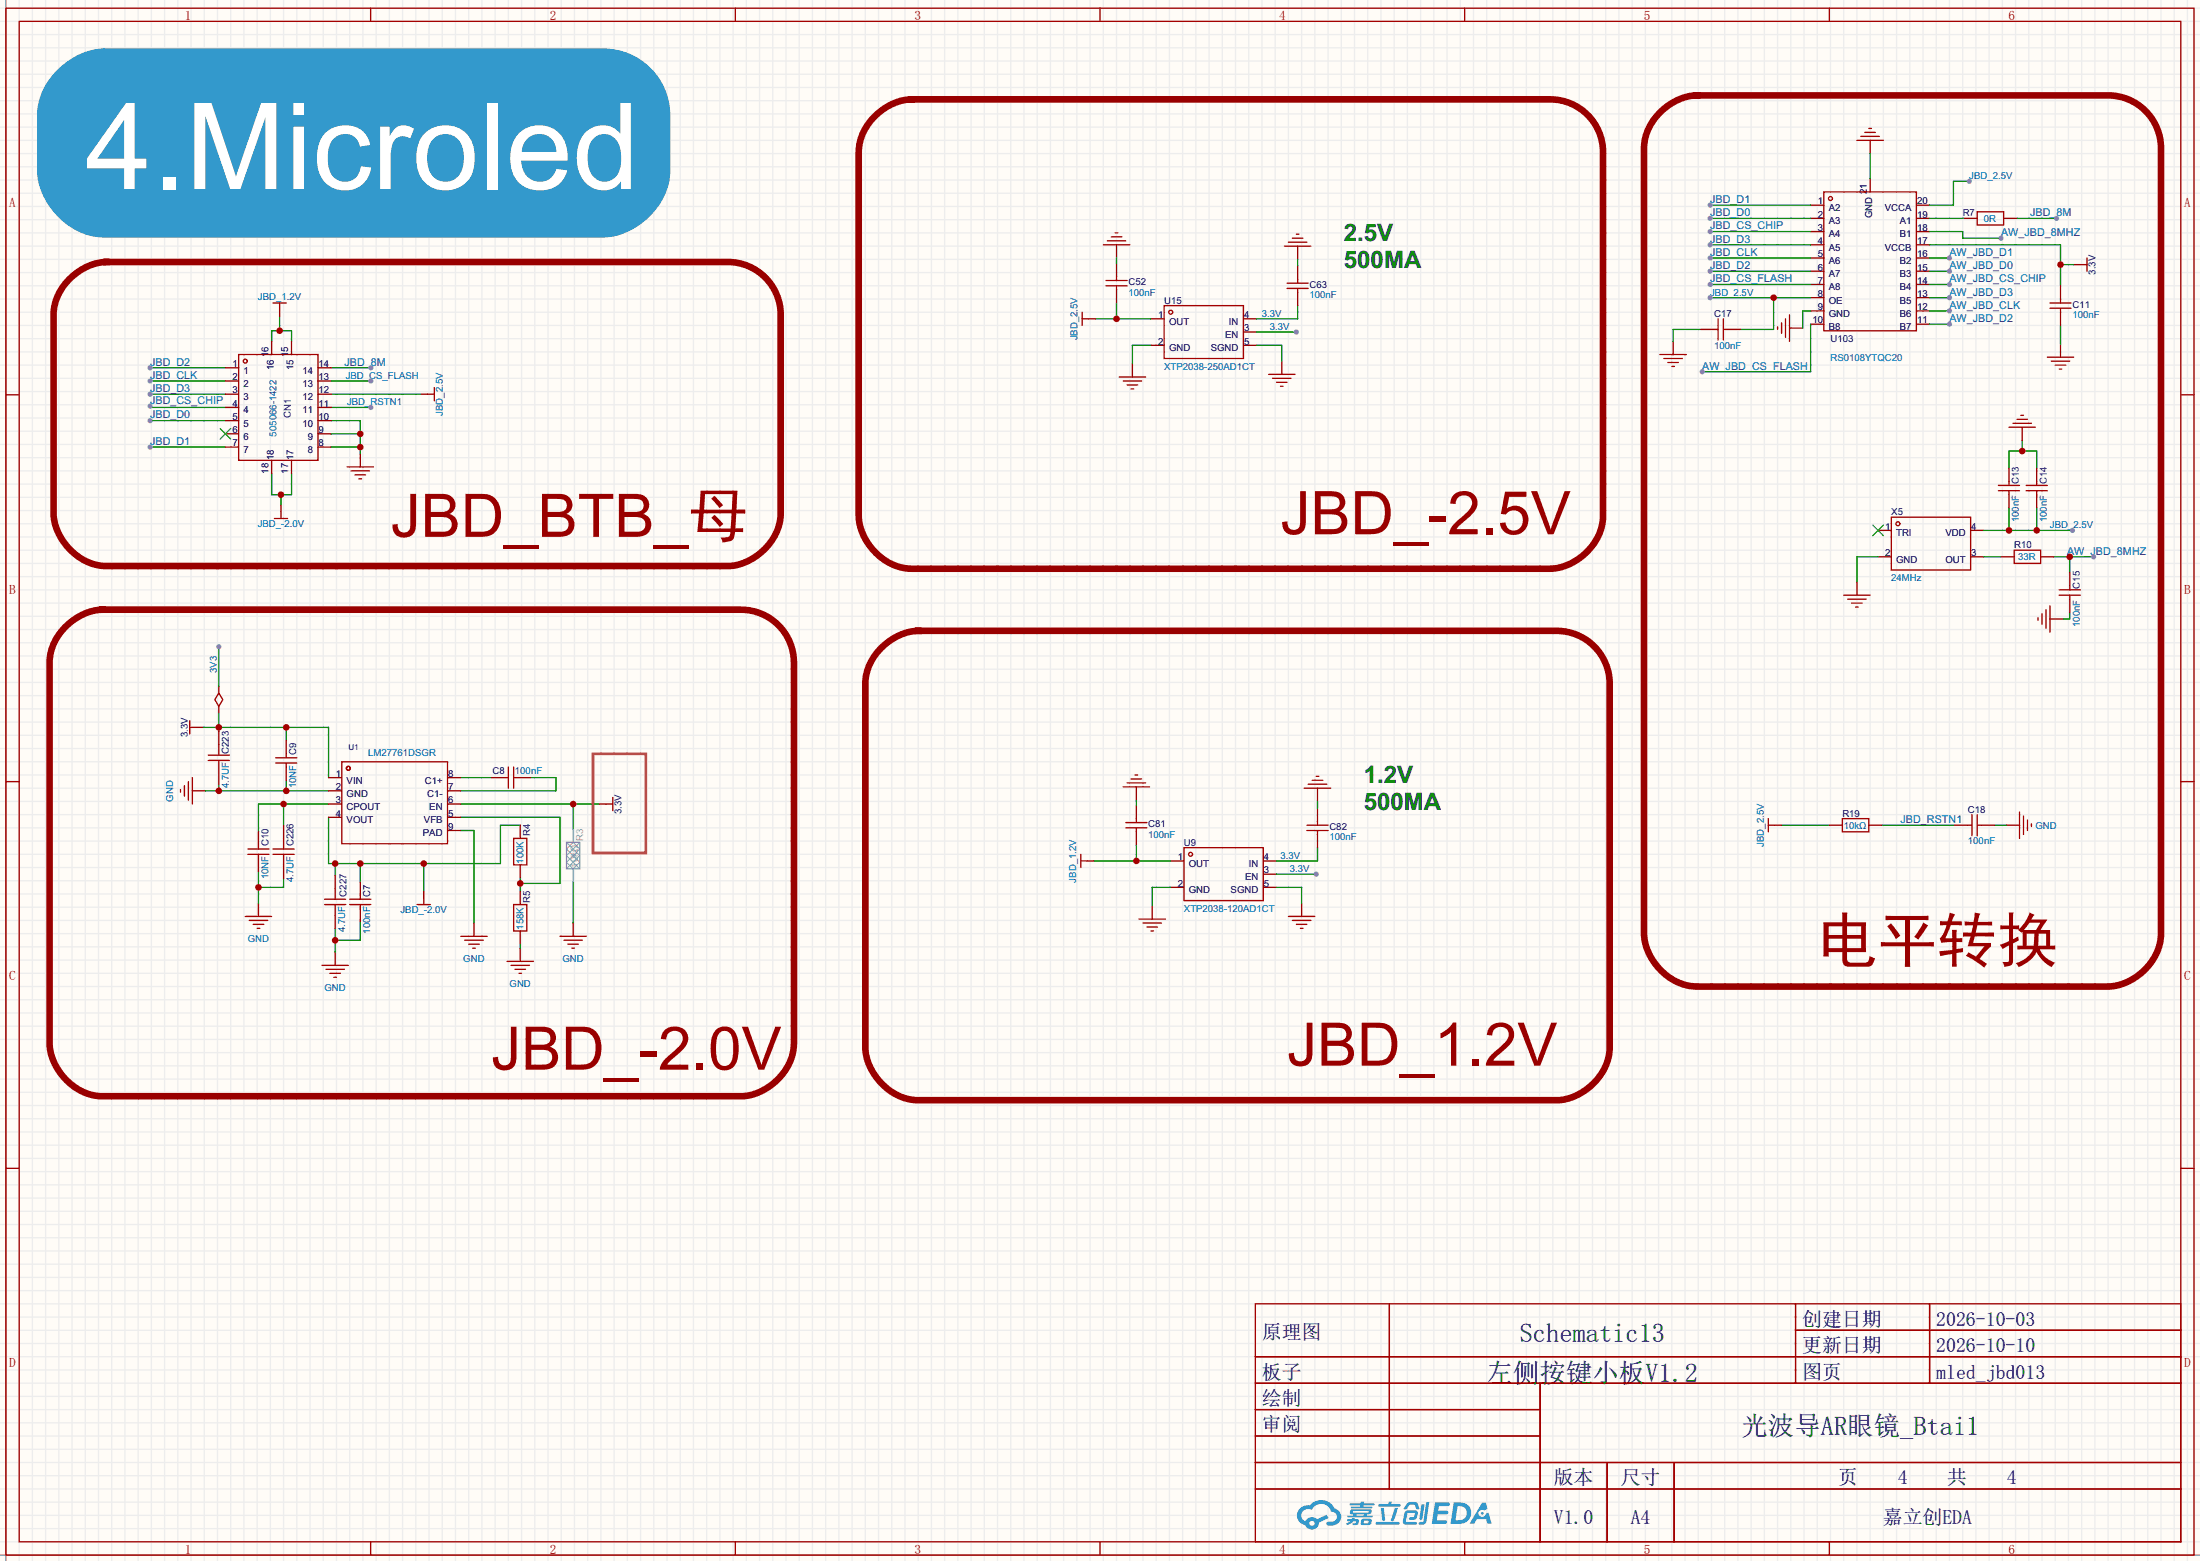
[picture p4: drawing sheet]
<svg xmlns="http://www.w3.org/2000/svg" width="423mm" height="300mm" viewBox="0 0 423 300" stroke-linecap="round" stroke-linejoin="round" font-family="sans-serif">
<path d="M0 0h422.7v299.9h-422.7z" fill="#fffcf7"/>
<g fill="none" stroke="#ededed" stroke-width=".25">
<path d="M0 1.6h422.7M0 4.1h422.7M0 6.6h422.7M0 9.2h422.7M0 11.7h422.7M0 14.3h422.7M0 16.8h422.7M0 19.3h422.7M1.1 0v299.9M3.7 0v299.9M6.2 0v299.9M8.8 0v299.9"/>
<path d="M11.3 0v299.9M13.8 0v299.9M16.4 0v299.9M18.9 0v299.9M21.5 0v299.9M24 0v299.9M26.5 0v299.9M29.1 0v299.9M31.6 0v299.9M34.2 0v299.9M36.7 0v299.9M39.2 0v299.9"/>
<path d="M41.8 0v299.9M44.3 0v299.9M46.9 0v299.9M49.4 0v299.9M51.9 0v299.9M54.5 0v299.9M57 0v299.9M59.6 0v299.9M62.1 0v299.9M64.6 0v299.9M67.2 0v299.9M69.7 0v299.9"/>
<path d="M72.3 0v299.9M74.8 0v299.9M77.3 0v299.9M79.9 0v299.9M82.4 0v299.9M85 0v299.9M87.5 0v299.9M90 0v299.9M92.6 0v299.9M95.1 0v299.9M97.7 0v299.9M100.2 0v299.9"/>
<path d="M102.7 0v299.9M105.3 0v299.9M107.8 0v299.9M110.4 0v299.9M112.9 0v299.9M115.4 0v299.9M118 0v299.9M120.5 0v299.9M123.1 0v299.9M125.6 0v299.9M128.1 0v299.9M130.7 0v299.9"/>
<path d="M133.2 0v299.9M135.8 0v299.9M138.3 0v299.9M140.8 0v299.9M143.4 0v299.9M145.9 0v299.9M148.5 0v299.9M151 0v299.9M153.5 0v299.9M156.1 0v299.9M158.6 0v299.9M161.2 0v299.9"/>
<path d="M163.7 0v299.9M166.2 0v299.9M168.8 0v299.9M171.3 0v299.9M173.9 0v299.9M176.4 0v299.9M178.9 0v299.9M181.5 0v299.9M184 0v299.9M186.6 0v299.9M189.1 0v299.9M191.6 0v299.9"/>
<path d="M194.2 0v299.9M196.7 0v299.9M199.3 0v299.9M201.8 0v299.9M204.3 0v299.9M206.9 0v299.9M209.4 0v299.9M212 0v299.9M214.5 0v299.9M217 0v299.9M219.6 0v299.9M222.1 0v299.9"/>
<path d="M224.7 0v299.9M227.2 0v299.9M229.7 0v299.9M232.3 0v299.9M234.8 0v299.9M237.4 0v299.9M239.9 0v299.9M242.4 0v299.9M245 0v299.9M247.5 0v299.9M250.1 0v299.9M252.6 0v299.9"/>
<path d="M255.1 0v299.9M257.7 0v299.9M260.2 0v299.9M262.8 0v299.9M265.3 0v299.9M267.8 0v299.9M270.4 0v299.9M272.9 0v299.9M275.5 0v299.9M278 0v299.9M280.5 0v299.9M283.1 0v299.9"/>
<path d="M285.6 0v299.9M288.2 0v299.9M290.7 0v299.9M293.2 0v299.9M295.8 0v299.9M298.3 0v299.9M300.9 0v299.9M303.4 0v299.9M305.9 0v299.9M308.5 0v299.9M311 0v299.9M313.6 0v299.9"/>
<path d="M316.1 0v299.9M318.6 0v299.9M321.2 0v299.9M323.7 0v299.9M326.3 0v299.9M328.8 0v299.9M331.3 0v299.9M333.9 0v299.9M336.4 0v299.9M339 0v299.9M341.5 0v299.9M344 0v299.9"/>
<path d="M346.6 0v299.9M349.1 0v299.9M351.7 0v299.9M354.2 0v299.9M356.7 0v299.9M359.3 0v299.9M361.8 0v299.9M364.4 0v299.9M366.9 0v299.9M369.4 0v299.9M372 0v299.9M374.5 0v299.9"/>
<path d="M377.1 0v299.9M379.6 0v299.9M382.1 0v299.9M384.7 0v299.9M387.2 0v299.9M389.8 0v299.9M392.3 0v299.9M394.8 0v299.9M397.4 0v299.9M399.9 0v299.9M402.5 0v299.9M405 0v299.9"/>
<path d="M407.5 0v299.9M410.1 0v299.9M412.6 0v299.9M415.2 0v299.9M417.7 0v299.9M420.2 0v299.9M0 21.9h422.7M0 24.4h422.7M0 27h422.7M0 29.5h422.7M0 32h422.7M0 34.6h422.7"/>
<path d="M0 37.1h422.7M0 39.7h422.7M0 42.2h422.7M0 44.7h422.7M0 47.3h422.7M0 49.8h422.7M0 52.4h422.7M0 54.9h422.7M0 57.4h422.7M0 60h422.7M0 62.5h422.7M0 65.1h422.7"/>
<path d="M0 67.6h422.7M0 70.1h422.7M0 72.7h422.7M0 75.2h422.7M0 77.8h422.7M0 80.3h422.7M0 82.8h422.7M0 85.4h422.7M0 87.9h422.7M0 90.5h422.7M0 93h422.7M0 95.5h422.7"/>
<path d="M0 98.1h422.7M0 100.6h422.7M0 103.2h422.7M0 105.7h422.7M0 108.2h422.7M0 110.8h422.7M0 113.3h422.7M0 115.9h422.7M0 118.4h422.7M0 120.9h422.7M0 123.5h422.7M0 126h422.7"/>
<path d="M0 128.6h422.7M0 131.1h422.7M0 133.6h422.7M0 136.2h422.7M0 138.7h422.7M0 141.3h422.7M0 143.8h422.7M0 146.3h422.7M0 148.9h422.7M0 151.4h422.7M0 154h422.7M0 156.5h422.7"/>
<path d="M0 159h422.7M0 161.6h422.7M0 164.1h422.7M0 166.7h422.7M0 169.2h422.7M0 171.7h422.7M0 174.3h422.7M0 176.8h422.7M0 179.4h422.7M0 181.9h422.7M0 184.4h422.7M0 187h422.7"/>
<path d="M0 189.5h422.7M0 192.1h422.7M0 194.6h422.7M0 197.1h422.7M0 199.7h422.7M0 202.2h422.7M0 204.8h422.7M0 207.3h422.7M0 209.8h422.7M0 212.4h422.7M0 214.9h422.7M0 217.5h422.7"/>
<path d="M0 220h422.7M0 222.5h422.7M0 225.1h422.7M0 227.6h422.7M0 230.2h422.7M0 232.7h422.7M0 235.2h422.7M0 237.8h422.7M0 240.3h422.7M0 242.9h422.7M0 245.4h422.7M0 247.9h422.7"/>
<path d="M0 250.5h422.7M0 253h422.7M0 255.6h422.7M0 258.1h422.7M0 260.6h422.7M0 263.2h422.7M0 265.7h422.7M0 268.3h422.7M0 270.8h422.7M0 273.3h422.7M0 275.9h422.7M0 278.4h422.7"/>
<path d="M0 281h422.7M0 283.5h422.7M0 286h422.7M0 288.6h422.7M0 291.1h422.7M0 293.7h422.7M0 296.2h422.7M0 298.7h422.7"/>
</g>
<path d="M1.1 0v299.9M0 298.7h422.7" fill="none" stroke="#999" stroke-width=".25"/>
<g fill="none" stroke="#a10000" stroke-width=".25">
<path d="M1.1 1.6h420.4v297.1h-420.4zM3.7 4.1h415.3v292.1h-415.3zM71.2 1.6v2.5M141.3 1.6v2.5M211.3 1.6v2.5M281.4 1.6v2.5M351.5 1.6v2.5M1.1 75.9h2.6M419 75.9h2.5M1.1 150.2h2.6M419 150.2h2.5M1.1 224.4h2.6"/>
<path d="M419 224.4h2.5M241.2 250.5h177.8v45.7h-177.8zM266.9 250.5v35.5M345 250.5v15.2M345 255.6h74M370.7 250.5v15.2M241.2 260.6h177.8M241.2 265.7h177.8M241.2 270.8h54.7M241.2 275.9h54.7M295.9 265.7v30.5M71.2 296.2v2.5"/>
<path d="M141.3 296.2v2.5M211.3 296.2v2.5M241.2 281h177.8M241.2 286h177.8M281.4 296.2v2.5M308.8 281v15.2M321.6 281v15.2M351.5 296.2v2.5"/>
</g>
<g fill="#5487ff">
<path d="M275.7 288.6h1.6a1.34 1.34 0 0 1 1.2 .2 .37 .37 0 0 1-.3 .6h-1.7l-.2 .8h1.6a.37 .37 0 0 1 .4 .4 .37 .37 0 0 1-.4 .3h-1.7l-.2 1.1h1.4a.48 .48 0 0 1 .6 .4v.2l-.3 .2h-2.6z"/>
<path d="M284.7 288.7h.7l.4 1.2-.6 .3a.72 .72 0 0 0-1.1 .2 .72 .72 0 0 0 .3 1 .72 .72 0 0 0 1-.4l.1-.2 .5-.2 .6 2.1h-.8l-.3-.8h-1.8l-.5 .8h-.9z"/>
<path d="M273.1 289h.6l-.4 2.7a.31 .31 0 0 1-.3 .3 .31 .31 0 0 1-.3-.3z"/>
<path d="M274 288.6h.6l-.5 3.7a.97 .97 0 0 1-1.6 .5l.2-.4h.6l.2-.2z"/>
<path d="M270.3 288.8l.5-.2h1.2l.4 .4 .3 .8-.6 .2-.3-.9h-.8l-.2 .1-.6 .8-.5-.1z"/>
<path d="M269.9 290.4l.5-.3h1.4a.69 .69 0 0 1 .6 .5 .69 .69 0 0 1-.1 .7 .74 .74 0 0 1-.8 .7h-.6a.27 .27 0 0 1-.2-.3 .27 .27 0 0 1 .3-.3h.6l.2-.7h-1.4l-.3 1.6 1.9 .1a.28 .28 0 0 1 .2 .3 .28 .28 0 0 1-.3 .2h-1.9l-.4-.3-.1-.4z"/>
<path d="M264.3 292.4h4.3a.28 .28 0 0 1 .3 .3 .28 .28 0 0 1-.3 .2h-4.2l-.1-.1z"/>
<path d="M268 289.7h.6l-.8 2.4a.3 .3 0 0 1-.4 .2 .3 .3 0 0 1-.2-.3z"/>
<path d="M265.3 289.7h.6l.2 2.2-.2 .3-.4-.2z"/>
<path d="M264.8 288.9h1.9l.2-.5h.5l-.1 .5h1.5a.27 .27 0 0 1 .3 .3 .27 .27 0 0 1-.3 .3h-3.9l-.1-.2z"/>
<path d="M258.9 291.8h.7l.1-.1 .6-.1-.1 .2 .8 .1 .1 .3-.2 .6-1.1 .2v-.4l.7-.1v-.2l-.5-.1-.5 .5-.8 .3-.1-.4 .8-.3h-.6z"/>
<path d="M259.3 288.8h2.1l.1-.3h.6l-.1 .3h1.9l.2 .2-.2 .2h-1.9l-.1 .2h1.6l.2 .2-.2 .2h-3.9l-.1-.4h1.8v-.2h-1.9l-.1-.1z"/>
<path d="M279.3 288.6l-.6 4.2h1.4a2.14 2.14 0 0 0 2.6-2.2 2.14 2.14 0 0 0-2.7-2zM280 289.3a1.37 1.37 0 0 1 1.8 1.2 1.37 1.37 0 0 1-1.5 1.5h-.7z"/>
<path d="M259.4 290.1l-.1 .7 .6 .1 .1 .2h-1.2l.1 .4h4.6l.2-.1-.2-.3h-.9l.1-.2a.6 .6 0 0 0 .7-.2 .6 .6 0 0 0 0-.7l-3.6-.1zM260 290.3l2.9 .1-.1 .2h-2.8zM260.6 290.9h1.4l-.1 .2h-1.2z"/>
<path d="M261.6 291.9a.9 .9 0 0 0-.1 1 2.48 2.48 0 0 0 1.9-.1 .84 .84 0 0 0 0-1h-1.4zM262.1 292.2l.7-.1 .1 .4-.2 .1h-.7z"/>
<path d="M249.8 289.7a1.91 1.91 0 0 0-.6 2 1.91 1.91 0 0 0 1.6 1.3 1.35 1.35 0 0 0 1.5 .9 1.35 1.35 0 0 0 1.1-1.4l1.9-.9-.5-.6-1.8 .9a1.41 1.41 0 0 0-2.2 .3 1.25 1.25 0 0 1-.6-1.7 1.25 1.25 0 0 1 1.8-.4 1.97 1.97 0 0 1 2-1.2 1.97 1.97 0 0 1 1.7 1.5 .96 .96 0 0 1 1.1 .9 .96 .96 0 0 1-.9 1h-.6a.39 .39 0 0 0-.5 .4 .39 .39 0 0 0 .4 .4 1.87 1.87 0 0 0 1.9-.5 1.87 1.87 0 0 0 .3-2.1l-.6-.6-.4-.1a2.86 2.86 0 0 0-4.8-.6h-.3a2.27 2.27 0 0 0-1.5 .5zM251.6 292.7a.49 .49 0 0 1 .9 0 .49 .49 0 0 1-.9 0z"/>
<circle cx="284.8" cy="290.7" r=".27"/>
</g>
<g fill="none" stroke="#a10000" stroke-width=".25">
<path d="M350.4 36.9h17.8v26.6h-17.8zM223.6 58.7h15.3v10.2h-15.3zM385.4 158.5h2.6M388 156v5.1M388.7 156.8v3.5M389.5 157.5v2.1M390.3 158.3v.5M227.5 162.9h15.2v10.1h-15.2z"/>
<circle cx="351.7" cy="38.1" r=".38"/>
<circle cx="224.9" cy="60" r=".38"/>
<circle cx="228.7" cy="164.1" r=".38"/>
</g>
<g fill="none" stroke="#870000" stroke-width=".25">
<path d="M347.9 39.4h2.5M359.3 34.3v2.6M368.2 39.4h2.5M347.9 41.9h2.5M347.9 44.5h2.5M347.9 47h2.5M347.9 49.6h2.5M347.9 52.1h2.5M347.9 54.6h2.5M347.9 57.2h2.5M347.9 59.7h2.5M368.2 41.9h2.5"/>
<path d="M368.2 44.5h2.5M368.2 47h2.5M368.2 49.6h2.5M368.2 52.1h2.5M368.2 54.6h2.5M368.2 57.2h2.5M368.2 59.7h2.5M221.1 61.3h2.5M221.1 66.3h2.5M238.9 61.3h2.5M238.9 66.3h2.5M238.9 63.8h2.5"/>
<path d="M347.9 62.3h2.5M368.2 62.3h2.5M385.4 158.5h.1M224.9 165.4h2.6M224.9 170.5h2.6M242.7 165.4h2.5M242.7 170.5h2.5M242.7 167.9h2.5"/>
</g>
<path d="M370.7 62.3h3.8M342.3 158.5h9.1" fill="none" stroke="#008700" stroke-width=".25"/>
<circle cx="374.5" cy="62.3" r=".51" fill="#999"/>
<path d="M370.7 59.7h3.8" fill="none" stroke="#008700" stroke-width=".25"/>
<circle cx="374.5" cy="59.7" r=".51" fill="#999"/>
<path d="M370.7 57.2h3.8" fill="none" stroke="#008700" stroke-width=".25"/>
<circle cx="374.5" cy="57.2" r=".51" fill="#999"/>
<path d="M370.7 54.6h3.8" fill="none" stroke="#008700" stroke-width=".25"/>
<circle cx="374.5" cy="54.6" r=".51" fill="#999"/>
<path d="M370.7 52.1h3.8" fill="none" stroke="#008700" stroke-width=".25"/>
<circle cx="374.5" cy="52.1" r=".51" fill="#999"/>
<path d="M370.7 49.6h3.8" fill="none" stroke="#008700" stroke-width=".25"/>
<circle cx="374.5" cy="49.6" r=".51" fill="#999"/>
<path d="M347.9 62.3v9.1h-20.9" fill="none" stroke="#008700" stroke-width=".25"/>
<circle cx="327" cy="71.4" r=".51" fill="#999"/>
<path d="M328.5 57.2h19.4M340.7 57.2v6.1h-6.3" fill="none" stroke="#008700" stroke-width=".25"/>
<circle cx="340.7" cy="57.2" r=".63" fill="#c00"/>
<circle cx="328.5" cy="57.2" r=".51" fill="#999"/>
<path d="M343.8 63h2.5M360.8 101.9h2.5M360.8 107h2.5M378.6 101.9h2.5M378.6 107h2.5" fill="none" stroke="#870000" stroke-width=".25"/>
<g fill="none" stroke="#a10000" stroke-width=".25">
<path d="M341.5 62.8v.5M342.3 62v2M343 61.3v3.5M343.8 60.5v5.1M363.3 99.4h15.3v10.1h-15.3z"/>
<circle cx="364.6" cy="100.6" r=".38"/>
</g>
<path d="M347.9 59.7h-1.6v3.3M386 97.6v4.3M391.3 97.6v4.3M381.1 107h3.3M381.1 101.9h17" fill="none" stroke="#008700" stroke-width=".25"/>
<path d="M359.8 100.9l2 2M361.8 100.9l-2 2" fill="none" stroke="#3c3" stroke-width=".25"/>
<g fill="#c00">
<circle cx="391.3" cy="101.9" r=".63"/>
<circle cx="386" cy="101.9" r=".63"/>
</g>
<circle cx="398.1" cy="101.9" r=".51" fill="#999"/>
<path d="M356.7 111.8v2.5" fill="none" stroke="#870000" stroke-width=".25"/>
<path d="M354.2 114.3h5.1M355 115.1h3.5M355.7 115.9h2.1M356.5 116.6h.5" fill="none" stroke="#a10000" stroke-width=".25"/>
<path d="M360.8 107h-4.1v4.8M394.6 107h7.6M397.6 107v3" fill="none" stroke="#008700" stroke-width=".25"/>
<circle cx="397.6" cy="107" r=".63" fill="#c00"/>
<circle cx="402.2" cy="107" r=".51" fill="#999"/>
<path d="M386 90v-3.3h5.3v3.3M388.5 84.6v2.1" fill="none" stroke="#008700" stroke-width=".25"/>
<circle cx="388.5" cy="86.7" r=".63" fill="#c00"/>
<path d="M388.5 82.1v2.5M393.8 118.9h2.6M39.5 151.9h.1M49.7 173.5h.1M91.1 177.3h.1M110.1 177.3h.1M64.4 182.9h.1M99.9 182.2h.1" fill="none" stroke="#870000" stroke-width=".25"/>
<g fill="none" stroke="#a10000" stroke-width=".25">
<path d="M388.2 79.8h.5M386 82.1h5M386.7 81.3h3.6M387.5 80.6h2M391.5 118.7v.5M392.3 117.9v2M393.1 117.1v3.6M393.8 116.4v5.1M34.7 151.7v.5M35.4 150.9v2M36.2 150.2v3.5M37 151.9h2.5"/>
<path d="M37 149.4v5.1M47.1 176.1h5.1M47.9 176.8h3.5M48.6 177.6h2.1M49.4 178.3h.5M49.7 173.5v2.6M88.5 179.9h5.1M91.1 177.3v2.6M107.6 179.9h5M110.1 177.3v2.6M61.8 185.5h5.1M62.6 186.2h3.6"/>
<path d="M63.4 187h2M64.1 187.7h.5M64.4 182.9v2.6M89.3 180.6h3.5M90 181.4h2.1M90.8 182.2h.5M97.4 184.7h5.1M98.2 185.5h3.5M98.9 186.2h2.1M99.7 187h.5M99.9 182.2v2.5M108.3 180.6h3.6"/>
<path d="M109.1 181.4h2M109.9 182.2h.5"/>
</g>
<path d="M397.6 117.6v1.3h-1.2M39 139.7h24.1v9.7M42 136.9v3.6M55 139.7v2.6M88.5 149.4h5.9M102 149.4h4.8v2.5h-18.3" fill="none" stroke="#008700" stroke-width=".25"/>
<g fill="#c00">
<circle cx="55" cy="139.7" r=".63"/>
<circle cx="42" cy="139.7" r=".63"/>
</g>
<path d="M54.5 154.5v4M63.1 154.5h-13.4v5.3" fill="none" stroke="#008700" stroke-width=".25"/>
<circle cx="54.5" cy="154.5" r=".63" fill="#c00"/>
<path d="M49.7 167.4v6.1M54.5 168.7v1.8h-4.8" fill="none" stroke="#008700" stroke-width=".25"/>
<circle cx="49.7" cy="170.5" r=".63" fill="#c00"/>
<path d="M63.1 157v8.9h33v-7.4h3.8M64.4 165.9v2.3M69.2 165.9v3.6M81.4 165.9v5.3" fill="none" stroke="#008700" stroke-width=".25"/>
<g fill="#c00">
<circle cx="81.4" cy="165.9" r=".63"/>
<circle cx="69.2" cy="165.9" r=".63"/>
<circle cx="64.4" cy="165.9" r=".63"/>
</g>
<path d="M39.5 151.9h23.6M42 150.7v1.2M55 149.9v2" fill="none" stroke="#008700" stroke-width=".25"/>
<g fill="#c00">
<circle cx="55" cy="151.9" r=".63"/>
<circle cx="42" cy="151.9" r=".63"/>
</g>
<path d="M64.4 178.3v4.6M69.2 177.1v3.5h-4.8" fill="none" stroke="#008700" stroke-width=".25"/>
<circle cx="64.4" cy="180.6" r=".63" fill="#c00"/>
<path d="M88.5 159.6h2.6v17.7M88.5 154.5h26.7M110.1 154.5v4.8" fill="none" stroke="#008700" stroke-width=".25"/>
<circle cx="110.1" cy="154.5" r=".63" fill="#c00"/>
<path d="M88.5 157h19.1v12.7h-7.7M99.9 168.7v2.5M110.1 169.5v7.8" fill="none" stroke="#008700" stroke-width=".25"/>
<circle cx="99.9" cy="169.7" r=".63" fill="#c00"/>
<g fill="none" stroke="#a10000" stroke-width=".25">
<path d="M40 145.1h4.1M40 146.1h4.1M42 143v2.1M42 146.1v2M65.7 146.3h20.3v15.8h-20.3zM116.5 154.5h1.2M117.7 153.2v2.5M52.5 163.1h4M52.5 164.1h4M54.5 161.1v2M54.5 164.1v2.1M62.4 172.8h4"/>
<path d="M62.4 173.8h4M64.4 170.7v2.1M64.4 173.8v2"/>
<circle cx="66.9" cy="147.6" r=".38"/>
</g>
<g fill="none" stroke="#870000" stroke-width=".25">
<path d="M42 140.5v2.5M42 148.1v2.6M54.5 158.5v2.6M63.1 149.4h2.6M63.1 151.9h2.6M63.1 154.5h2.6M63.1 157h2.6M86 149.4h2.5M86 151.9h2.5M86 154.5h2.5M86 157h2.5M86 159.6h2.5"/>
<path d="M115.2 154.5h1.3M54.5 166.2v2.5M64.4 168.2v2.5M64.4 175.8v2.5"/>
</g>
<path d="M167.9 22.5a10.8 10.8 0 0 1 7.2-3.4h122.7a10.2 10.2 0 0 1 10.2 10.1v69.9a10.9 10.9 0 0 1-10.2 10.2h-122.7a10.9 10.9 0 0 1-10.1-10.2v-69.9a9.8 9.8 0 0 1 2.9-6.7zM318.8 21.7a10.8 10.8 0 0 1 7.2-3.4h79a10.2 10.2 0 0 1 10.2 10.2v150.9a10.9 10.9 0 0 1-10.2 10.1h-79a10.9 10.9 0 0 1-10.2-10.1v-150.9a9.8 9.8 0 0 1 3-6.8zM13.2 53.7a10.8 10.8 0 0 1 7.2-3.4h119.4a10.2 10.2 0 0 1 10.2 10.2v38.1a10.9 10.9 0 0 1-10.2 10.2h-119.4a10.9 10.9 0 0 1-10.1-10.2v-38.1a9.8 9.8 0 0 1 2.9-6.8zM12.5 120.5a10.8 10.8 0 0 1 7.2-3.4h122.7a10.2 10.2 0 0 1 10.1 10.2v73.1a10.9 10.9 0 0 1-10.1 10.2h-122.7a10.9 10.9 0 0 1-10.2-10.2v-73.1a9.8 9.8 0 0 1 3-6.8zM169.2 124.6a10.8 10.8 0 0 1 7.2-3.4h122.7a10.2 10.2 0 0 1 10.1 10.2v69.8a10.9 10.9 0 0 1-10.1 10.2h-122.7a10.9 10.9 0 0 1-10.2-10.2v-69.8a9.8 9.8 0 0 1 3-6.8z" fill="none" stroke="#900" stroke-width="1.3"/>
<path d="M370.7 41.9h6.6M387.5 41.9h7.6" fill="none" stroke="#008700" stroke-width=".25"/>
<circle cx="395.1" cy="41.9" r=".51" fill="#999"/>
<path d="M378.3 34.8h-3v4.6h-4.6" fill="none" stroke="#008700" stroke-width=".25"/>
<circle cx="378.3" cy="34.8" r=".51" fill="#999"/>
<path d="M398.4 50.8h1.3M37.7 139.7h1.3" fill="none" stroke="#870000" stroke-width=".25"/>
<path d="M399.7 50.8h1.2M400.9 49.6v2.5M36.4 138.5v2.5M36.4 139.7h1.3" fill="none" stroke="#a10000" stroke-width=".25"/>
<path d="M370.7 47h25.2v7.9M395.9 50.8h2.5" fill="none" stroke="#008700" stroke-width=".25"/>
<circle cx="395.9" cy="50.8" r=".63" fill="#c00"/>
<path d="M370.7 44.5h6.4v1.3h7.3" fill="none" stroke="#008700" stroke-width=".25"/>
<circle cx="384.4" cy="45.8" r=".51" fill="#999"/>
<path d="M321.4 65.6v2.5M395.9 66.1v2.5" fill="none" stroke="#870000" stroke-width=".25"/>
<path d="M318.9 68.1h5.1M319.7 68.9h3.5M320.4 69.6h2.1M321.2 70.4h.5M393.3 68.6h5.1M394.1 69.4h3.5M394.8 70.1h2.1M395.6 70.9h.5" fill="none" stroke="#a10000" stroke-width=".25"/>
<path d="M328.5 49.6h19.4M326.8 63.3h-5.4v2.3M395.9 62.5v3.6" fill="none" stroke="#008700" stroke-width=".25"/>
<circle cx="328.5" cy="49.6" r=".51" fill="#999"/>
<path d="M328.5 47h19.4" fill="none" stroke="#008700" stroke-width=".25"/>
<circle cx="328.5" cy="47" r=".51" fill="#999"/>
<path d="M328.5 44.5h19.4" fill="none" stroke="#008700" stroke-width=".25"/>
<circle cx="328.5" cy="44.5" r=".51" fill="#999"/>
<path d="M328.5 41.9h19.4" fill="none" stroke="#008700" stroke-width=".25"/>
<circle cx="328.5" cy="41.9" r=".51" fill="#999"/>
<path d="M328.5 39.4h19.4" fill="none" stroke="#008700" stroke-width=".25"/>
<circle cx="328.5" cy="39.4" r=".51" fill="#999"/>
<path d="M328.5 52.1h19.4" fill="none" stroke="#008700" stroke-width=".25"/>
<circle cx="328.5" cy="52.1" r=".51" fill="#999"/>
<path d="M328.5 54.6h19.4" fill="none" stroke="#008700" stroke-width=".25"/>
<circle cx="328.5" cy="54.6" r=".51" fill="#999"/>
<path d="M359.3 29.5v4.8M221.1 66.3h-3.5v3.6M241.4 66.3h4.9v3.1M241.4 63.8h7.6M361.6 158.5h13.9M383.2 158.5h2.2M224.9 170.5h-3.5v3.5M245.2 170.5h4.9v3" fill="none" stroke="#008700" stroke-width=".25"/>
<path d="M359.3 27v2.5M217.6 69.9v2.5M246.3 69.4v2.5M221.4 174v2.6M250.1 173.5v2.6" fill="none" stroke="#870000" stroke-width=".25"/>
<g fill="none" stroke="#a10000" stroke-width=".25">
<path d="M356.7 27h5.1M357.5 26.2h3.6M358.3 25.4h2M359 24.7h.5M215 72.4h5.1M215.8 73.2h3.5M216.5 74h2.1M217.3 74.7h.5M243.7 71.9h5.1M244.5 72.7h3.5M245.2 73.4h2.1M246 74.2h.5"/>
<path d="M218.8 176.6h5.1M219.6 177.3h3.5M220.3 178.1h2.1M221.1 178.9h.5M247.5 176.1h5.1M248.3 176.8h3.5M249 177.6h2.1M249.8 178.3h.5"/>
</g>
<circle cx="249" cy="63.8" r=".51" fill="#999"/>
<path d="M245.2 167.9h7.7" fill="none" stroke="#008700" stroke-width=".25"/>
<circle cx="252.9" cy="167.9" r=".51" fill="#999"/>
<path d="M214.5 58.2v3.1M249.3 58.7v2.6h-7.9M210.4 61.3h10.7M253.1 162.9v2.5h-7.9" fill="none" stroke="#008700" stroke-width=".25"/>
<circle cx="214.5" cy="61.3" r=".63" fill="#c00"/>
<path d="M210.2 165.4h14.7M218.3 162.3v3.1" fill="none" stroke="#008700" stroke-width=".25"/>
<circle cx="218.3" cy="165.4" r=".63" fill="#c00"/>
<g fill="none" stroke="#a10000" stroke-width=".25">
<path d="M212 47h5M212.5 54.9h4M212.5 53.9h4M212.7 46.3h3.6M213.5 45.5h2M214.2 44.7h.6M214.5 53.1v.8M214.5 54.9v.8M246.8 47.3h5M247.3 55.4h4M247.3 54.4h4M247.5 46.5h3.6"/>
<path d="M248.3 45.8h2M249 45h.6M249.3 53.6v.8M249.3 55.4v.8M215.8 151.2h5.1M216.3 159h4M216.3 158h4M216.5 150.4h3.6M217.3 149.6h2M218.1 148.9h.5M218.3 157.3v.7M218.3 159v.8"/>
<path d="M250.6 151.4h5.1M251.1 159.6h4M251.1 158.5h4M251.3 150.7h3.6M252.1 149.9h2M252.9 149.1h.5M253.1 157.8v.7M253.1 159.6v.7"/>
</g>
<path d="M214.5 47v2.6M214.5 50.6v2.5M214.5 55.7v2.5M249.3 47.3v2.5M249.3 51.1v2.5M249.3 56.2v2.5M218.3 151.2v2.5M218.3 154.7v2.6M218.3 159.8v2.5M253.1 151.4v2.6M253.1 155.2v2.6M253.1 160.3v2.6" fill="none" stroke="#870000" stroke-width=".25"/>
<path d="M214.5 49.6v1M249.3 49.8v1.3M52.2 65.6v-2.1h3.8v2.1M53.7 60.7v2.8M218.3 153.7v1M253.1 154v1.2" fill="none" stroke="#008700" stroke-width=".25"/>
<circle cx="53.7" cy="63.5" r=".63" fill="#c00"/>
<path d="M52.2 91v4h3.8v-4M54 95v2.1" fill="none" stroke="#008700" stroke-width=".25"/>
<circle cx="54" cy="95" r=".63" fill="#c00"/>
<path d="M63.6 70.7h7.6" fill="none" stroke="#008700" stroke-width=".25"/>
<circle cx="71.2" cy="70.7" r=".51" fill="#999"/>
<path d="M63.6 73.2h7.6" fill="none" stroke="#008700" stroke-width=".25"/>
<circle cx="71.2" cy="73.2" r=".51" fill="#999"/>
<path d="M63.6 75.7h17.3M63.6 85.9h5.6M63.6 80.8h5.6v6.4M63.6 83.4h5.6" fill="none" stroke="#008700" stroke-width=".25"/>
<path d="M69.2 87.2v2.5" fill="none" stroke="#870000" stroke-width=".25"/>
<path d="M66.7 89.7h5.1M67.4 90.5h3.6M68.2 91.2h2M69 92h.5" fill="none" stroke="#a10000" stroke-width=".25"/>
<g fill="#c00">
<circle cx="69.2" cy="85.9" r=".63"/>
<circle cx="69.2" cy="83.4" r=".63"/>
</g>
<path d="M63.6 78.3h7.6" fill="none" stroke="#008700" stroke-width=".25"/>
<circle cx="71.2" cy="78.3" r=".51" fill="#999"/>
<path d="M28.8 70.7h14.5" fill="none" stroke="#008700" stroke-width=".25"/>
<circle cx="28.8" cy="70.7" r=".51" fill="#999"/>
<path d="M28.8 73.2h14.5" fill="none" stroke="#008700" stroke-width=".25"/>
<circle cx="28.8" cy="73.2" r=".51" fill="#999"/>
<path d="M28.8 75.7h14.5" fill="none" stroke="#008700" stroke-width=".25"/>
<circle cx="28.8" cy="75.7" r=".51" fill="#999"/>
<path d="M28.8 78v.3h14.5" fill="none" stroke="#008700" stroke-width=".25"/>
<circle cx="28.8" cy="78" r=".51" fill="#999"/>
<path d="M28.8 80.8h14.5" fill="none" stroke="#008700" stroke-width=".25"/>
<circle cx="28.8" cy="80.8" r=".51" fill="#999"/>
<path d="M28.8 85.9h14.5" fill="none" stroke="#008700" stroke-width=".25"/>
<circle cx="28.8" cy="85.9" r=".51" fill="#999"/>
<g fill="none" stroke="#a10000" stroke-width=".25">
<path d="M52.5 58.2h2.5M53.7 58.2v1.3M207.9 60v2.5M379.9 40.7h5v2.5h-5zM393.8 58.2h4.1M393.8 59.2h4.1M395.9 57.4v.8M395.9 59.2v.8M45.8 68.1h15.3v20.3h-15.3zM82.2 75.7h1.2M83.4 74.5v2.5M207.9 61.3h1.3"/>
<path d="M329.3 63.3h.8M330.1 61.3v4M331.1 61.3v4M331.1 63.3h.8M52.7 99.6h2.5M54 98.3v1.3M383.9 94.3h4.1M383.9 93.3h4.1M386 92.5v.8M386 94.3v.7M389.3 94.3h4M389.3 93.3h4"/>
<path d="M391.3 92.5v.8M391.3 94.3v.7M387 105.7h5v2.5h-5zM395.6 114.3h4.1M395.6 113.3h4.1M397.6 112.6v.7M397.6 114.3v.8M42 133.1l.8 1.3-.8 1.3-.7-1.3zM53 146.6h4M53 145.6h4M55 144.8v.8M55 146.6v.8"/>
<path d="M96.9 149.4h.8M97.7 147.4v4M98.7 147.4v4M98.7 149.4h.7M339.7 157.3v2.5M339.7 158.5h1.3M353.9 157.3h5.1v2.5h-5.1zM378.1 158.5h.7M378.8 156.5v4.1M379.9 158.5h.7M379.9 156.5v4.1M47.6 164.1h4.1"/>
<path d="M47.6 163.1h4.1M49.7 162.3v.8M49.7 164.1v.8M67.2 173.8h4M67.2 172.8h4M69.2 172v.8M69.2 173.8v.7M80.1 173.8h2.6M81.4 172.5v1.3M98.7 161.1h2.5v5.1h-2.5zM98.7 173.8h2.5v5.1h-2.5zM207.6 164.1v2.6"/>
<path d="M207.6 165.4h1.3"/>
<circle cx="47.1" cy="69.4" r=".38"/>
</g>
<g fill="none" stroke="#870000" stroke-width=".25">
<path d="M53.7 59.5v1.2M377.3 41.9h2.6M384.9 41.9h2.6M395.9 54.9v2.5M395.9 60v2.5M43.3 70.7h2.5M43.3 73.2h2.5M43.3 75.7h2.5M43.3 78.3h2.5M52.2 65.6v2.5M56 65.6v2.5M61.1 70.7h2.5"/>
<path d="M61.1 73.2h2.5M61.1 75.7h2.5M61.1 78.3h2.5M80.9 75.7h1.3M209.2 61.3h1.2M326.8 63.3h2.5M331.9 63.3h2.5M43.3 80.8h2.5M43.3 83.4h2.5M43.3 85.9h2.5M52.2 88.4v2.6M54 97.1v1.2"/>
<path d="M56 88.4v2.6M61.1 80.8h2.5M61.1 83.4h2.5M61.1 85.9h2.5M386 90v2.5M386 95v2.6M391.3 90v2.5M391.3 95v2.6M384.4 107h2.6M392 107h2.6M397.6 110v2.6M397.6 115.1v2.5"/>
<path d="M42 131.9v1.2M42 135.7v1.2M49.7 159.8v2.5M55 142.3v2.5M55 147.4v2.5M94.4 149.4h2.5M99.4 149.4h2.6M99.9 158.5v2.6M341 158.5h1.3M351.4 158.5h2.5M359 158.5h2.6M375.5 158.5h2.6"/>
<path d="M380.6 158.5h2.6M49.7 164.9v2.5M69.2 169.5v2.5M69.2 174.5v2.6M81.4 171.2v1.3M99.9 166.2v2.5M99.9 171.2v2.6M99.9 178.9v2.5M208.9 165.4h1.3"/>
</g>
<path d="M42.3 82.3l2 2.1M44.3 82.3l-2 2.1" fill="none" stroke="#3c3" stroke-width=".25"/>
<path d="M11.5 13.2a13.2 13.2 0 0 1 8.4-3.8h96.1a12.7 12.7 0 0 1 12.7 12.7v10.7a13.5 13.5 0 0 1-9 12l-2.5 .6-1.2 .1h-96.1a13.5 13.5 0 0 1-11.9-8.9l-.7-2.6-.1-1.2v-10.7a12.3 12.3 0 0 1 4.3-8.9z" fill="#39c" stroke="#39c" stroke-width=".25"/>
<path d="M42 124.2v7.7M99.9 181.4v.8" fill="none" stroke="#008700" stroke-width=".25"/>
<path d="M110.1 159.3v2.5M108.8 161.8h2.6v5.1h-2.6zM110.1 166.9v2.6" fill="none" stroke="#999" stroke-width=".25"/>
<path d="M108.8 163.1l1.3-1.3 1.3 1.3-2.6 2.5 1.3 1.3 1.3-1.3zM108.8 161.8l2.6 2.6-2.6 2.5M111.4 161.8l-2.6 2.6 2.6 2.5" fill="none" stroke="#999" stroke-width=".19"/>
<path d="M113.9 144.8h10.2v19.1h-10.2z" fill="none" stroke="#c60" stroke-width=".51"/>
<circle cx="42" cy="124.2" r=".51" fill="#999"/>
<text font-size="23.1" fill="#fff" x="16.4" y="36.3">4.Microled</text>
<g font-size="11.5" fill="#900">
<text x="75.1" y="103.1">J</text>
<text x="80.8" y="103.1">B</text>
<text x="88.5" y="103.1">D</text>
<text x="96.9" y="103.1">_</text>
<text x="103.3" y="103.1">B</text>
<text x="111" y="103.1">T</text>
<text x="118" y="103.1">B</text>
<text x="125.7" y="103.1">_</text>
<text x="132.2" y="103.1">母</text>
<text x="246" y="102.6">JBD_-2.5V</text>
<text x="349.1" y="184.7">电平转换</text>
<text x="94.4" y="205.5">JBD_-2.0V</text>
<text x="247.3" y="204.7">JBD_1.2V</text>
</g>
<g font-size="5.1">
<text x="292" y="257.8">Schematic13</text>
<text x="285.6" y="265.5">左侧按键小板V1.2</text>
<text x="334.6" y="275.6">光</text>
<text x="339.6" y="275.6">波</text>
<text x="344.7" y="275.6">导</text>
<text x="349.8" y="275.6">A</text>
<text x="352.3" y="275.6">R</text>
<text x="354.9" y="275.6">眼</text>
<text x="360" y="275.6">镜</text>
<text x="365" y="275.6">_</text>
<text x="367.6" y="275.6">B</text>
<text x="370.1" y="275.6">t</text>
<text x="372.7" y="275.6">a</text>
<text x="375.2" y="275.6">i</text>
<text x="377.7" y="275.6">1</text>
</g>
<g font-size="4.6">
<text x="258.2" y="46.4">2.5V</text>
<text x="258.2" y="51.4">500MA</text>
<text x="262" y="150.5">1.2V</text>
<text x="262" y="155.6">500MA</text>
</g>
<g font-size="3.8">
<text x="242.4" y="257.2">原理图</text>
<text x="346.2" y="254.7">创建日期</text>
<text x="372" y="254.7">2026-10-03</text>
<text x="346.2" y="259.8">更新日期</text>
<text x="372" y="259.8">2026-10-10</text>
<text x="242.4" y="269.9">绘制</text>
<text x="242.4" y="264.8">板子</text>
<text x="346.2" y="264.8">图页</text>
<text x="372" y="264.8">mled_jbd013</text>
<text x="242.4" y="275">审阅</text>
<text x="298.5" y="285.2">版本</text>
<text x="311.4" y="285.2">尺寸</text>
<text x="353.2" y="285.2">页</text>
<text x="364.6" y="285.2">4</text>
<text x="374.1" y="285.2">共</text>
<text x="385.5" y="285.2">4</text>
<text x="298.5" y="292.8">V1.0</text>
<text x="313.3" y="292.8">A4</text>
<text x="361.7" y="292.8">嘉立创E</text>
<text x="375.1" y="292.8">DA</text>
</g>
<g font-size="2.5" fill="#a00000">
<text x="35.5" y="3.8">1</text>
<text x="105.6" y="3.8">2</text>
<text x="175.7" y="3.8">3</text>
<text x="245.7" y="3.8">4</text>
<text x="315.8" y="3.8">5</text>
<text x="385.8" y="3.8">6</text>
<text x="1.8" y="39.7">A</text>
<text x="419.6" y="39.7">A</text>
<text x="1.8" y="114">B</text>
<text x="419.6" y="114">B</text>
<text x="1.8" y="188.3">C</text>
<text x="419.6" y="188.3">C</text>
<text x="1.8" y="262.6">D</text>
<text x="419.6" y="262.6">D</text>
<text x="35.5" y="298.5">1</text>
<text x="105.6" y="298.5">2</text>
<text x="175.7" y="298.5">3</text>
<text x="245.7" y="298.5">4</text>
<text x="315.8" y="298.5">5</text>
<text x="385.8" y="298.5">6</text>
</g>
<g font-size="2.1" fill="#00f">
<text x="328.5" y="41.5">JBD_D0</text>
<text x="328.5" y="39">JBD_D1</text>
<text x="390" y="41.5">JBD_8M</text>
<text x="328.5" y="46.6">JBD_D3</text>
<text x="328.5" y="44.1">JBD_CS_CHIP</text>
<text x="384.4" y="45.3">AW_JBD_8MHZ</text>
<text x="328.5" y="49.2">JBD_CLK</text>
<text x="328.5" y="51.7">JBD_D2</text>
<text x="374.5" y="51.7">AW_JBD_D0</text>
<text x="374.5" y="49.2">AW_JBD_D1</text>
<text x="328.5" y="54.2">JBD_CS_FLASH</text>
<text x="374.5" y="59.3">AW_JBD_CLK</text>
<text x="374.5" y="56.8">AW_JBD_D3</text>
<text x="374.5" y="54.2">AW_JBD_CS_CHIP</text>
<text x="374.5" y="61.9">AW_JBD_D2</text>
<text x="28.8" y="70.2">JBD_D2</text>
<text x="66.2" y="70.2">JBD_8M</text>
<text x="327" y="71">AW_JBD_CS_FLASH</text>
<text x="28.8" y="72.8">JBD_CLK</text>
<text x="28.8" y="75.3">JBD_D3</text>
<text x="28.8" y="77.6">JBD_CS_CHIP</text>
<text x="28.8" y="80.4">JBD_D0</text>
<text x="28.8" y="85.5">JBD_D1</text>
<text x="397.1" y="106.6">AW_JBD_8MHZ</text>
<text x="365.1" y="158.1">JBD_RSTN1</text>
</g>
<g font-size="1.8" fill="#00f">
<text x="378.3" y="34.5">JBD_2.5V</text>
<text x="381.1" y="42.6">0R</text>
<text x="49.6" y="57.6">JBD_1.2V</text>
<text x="216.8" y="56.8">100nF</text>
<text x="251.6" y="57.3">100nF</text>
<text x="328.5" y="56.8">JBD_2.5V</text>
<text x="207" y="65.4" transform="rotate(-90 207 65.4)">JBD_2.5V</text>
<text x="242.4" y="60.9">3.3V</text>
<text x="244" y="63.4">3.3V</text>
<text x="398.1" y="61.1">100nF</text>
<text x="223.6" y="71">XTP2038-250AD1CT</text>
<text x="329.3" y="67">100nF</text>
<text x="351.7" y="69.3">RS0108YTQC20</text>
<text x="66.4" y="72.8">JBD_CS_FLASH</text>
<text x="66.7" y="77.9">JBD_RSTN1</text>
<text x="53.1" y="83.9" transform="rotate(-90 53.1 83.9)">505066-1422</text>
<text x="85.1" y="79.9" transform="rotate(-90 85.1 79.9)">JBD_2.5V</text>
<text x="49.5" y="101.3">JBD_-2.0V</text>
<text x="387.9" y="100.4" transform="rotate(-90 387.9 100.4)">100nF</text>
<text x="393.2" y="100.4" transform="rotate(-90 393.2 100.4)">100nF</text>
<text x="393.8" y="101.5">JBD_2.5V</text>
<text x="387.7" y="107.6">33R</text>
<text x="363.3" y="111.7">24MHz</text>
<text x="399.6" y="120.4" transform="rotate(-90 399.6 120.4)">100nF</text>
<text x="41.7" y="129.3" transform="rotate(-90 41.7 129.3)">3V3</text>
<text x="70.7" y="145.2">LM27761DSGR</text>
<text x="98.9" y="148.8">100nF</text>
<text x="33.3" y="154" transform="rotate(-90 33.3 154)">GND</text>
<text x="44" y="151.4" transform="rotate(-90 44 151.4)">4.7UF</text>
<text x="56.9" y="151.4" transform="rotate(-90 56.9 151.4)">10NF</text>
<text x="220.6" y="161">100nF</text>
<text x="255.4" y="161.5">100nF</text>
<text x="354.2" y="159.2">10kΩ</text>
<text x="391" y="159.3">GND</text>
<text x="100.6" y="165.9" transform="rotate(-90 100.6 165.9)">100K</text>
<text x="246" y="165">3.3V</text>
<text x="247.8" y="167.6">3.3V</text>
<text x="338.8" y="162.7" transform="rotate(-90 338.8 162.7)">JBD_2.5V</text>
<text x="378.1" y="162.2">100nF</text>
<text x="51.6" y="168.9" transform="rotate(-90 51.6 168.9)">10NF</text>
<text x="56.4" y="169.5" transform="rotate(-90 56.4 169.5)">4.7UF</text>
<text x="206.8" y="169.6" transform="rotate(-90 206.8 169.6)">JBD_1.2V</text>
<text x="66.3" y="179.1" transform="rotate(-90 66.3 179.1)">4.7UF</text>
<text x="71.1" y="179.4" transform="rotate(-90 71.1 179.4)">100nF</text>
<text x="76.9" y="175.4">JBD_-2.0V</text>
<text x="100.6" y="178.6" transform="rotate(-90 100.6 178.6)">158K</text>
<text x="227.5" y="175.2">XTP2038-120AD1CT</text>
<text x="47.6" y="181">GND</text>
<text x="89" y="184.8">GND</text>
<text x="108.1" y="184.8">GND</text>
<text x="62.3" y="190.4">GND</text>
<text x="97.9" y="189.7">GND</text>
</g>
<g font-size="1.8">
<text x="349.2" y="39.3">1</text>
<text x="349.2" y="41.8">2</text>
<text x="351.3" y="40.5">A2</text>
<text x="358.7" y="37.4" transform="rotate(-90 358.7 37.4)">21</text>
<text x="359.7" y="42" transform="rotate(-90 359.7 42)">GND</text>
<text x="362.1" y="40.5">VCCA</text>
<text x="368.3" y="41.8">19</text>
<text x="368.3" y="39.3">20</text>
<text x="349.2" y="44.4">3</text>
<text x="349.2" y="46.9">4</text>
<text x="351.3" y="43.1">A3</text>
<text x="351.3" y="45.6">A4</text>
<text x="365" y="45.6">B1</text>
<text x="365" y="43.1">A1</text>
<text x="368.3" y="46.9">17</text>
<text x="368.3" y="44.4">18</text>
<text x="349.2" y="49.4">5</text>
<text x="349.2" y="52">6</text>
<text x="351.3" y="48.2">A5</text>
<text x="351.3" y="50.7">A6</text>
<text x="351.3" y="53.2">A7</text>
<text x="362.1" y="48.2">VCCB</text>
<text x="365" y="53.2">B3</text>
<text x="365" y="50.7">B2</text>
<text x="368.3" y="52">15</text>
<text x="368.3" y="49.4">16</text>
<text x="349.2" y="54.5">7</text>
<text x="349.2" y="57.1">8</text>
<text x="349.2" y="59.6">9</text>
<text x="351.3" y="55.8">A8</text>
<text x="351.3" y="58.3">OE</text>
<text x="365" y="58.3">B5</text>
<text x="365" y="55.8">B4</text>
<text x="368.3" y="59.6">12</text>
<text x="368.3" y="57.1">13</text>
<text x="368.3" y="54.5">14</text>
<text x="222.5" y="61.1">1</text>
<text x="224.6" y="62.4">OUT</text>
<text x="235.4" y="64.9">EN</text>
<text x="236.1" y="62.4">IN</text>
<text x="239" y="63.7">3</text>
<text x="239" y="61.1">4</text>
<text x="348.2" y="62.1">10</text>
<text x="351.3" y="60.9">GND</text>
<text x="351.3" y="63.4">B8</text>
<text x="365" y="63.4">B7</text>
<text x="365" y="60.9">B6</text>
<text x="368.3" y="62.1">11</text>
<text x="44.7" y="70.5">1</text>
<text x="46.8" y="71.8">1</text>
<text x="51.6" y="68.6" transform="rotate(-90 51.6 68.6)">16</text>
<text x="52.6" y="71.2" transform="rotate(-90 52.6 71.2)">16</text>
<text x="55.4" y="68.6" transform="rotate(-90 55.4 68.6)">15</text>
<text x="56.4" y="71.2" transform="rotate(-90 56.4 71.2)">15</text>
<text x="58.1" y="71.8">14</text>
<text x="61.2" y="70.5">14</text>
<text x="222.5" y="66.2">2</text>
<text x="224.6" y="67.5">GND</text>
<text x="232.6" y="67.5">SGND</text>
<text x="239" y="66.2">5</text>
<text x="44.7" y="73.1">2</text>
<text x="44.7" y="75.6">3</text>
<text x="46.8" y="74.3">2</text>
<text x="46.8" y="76.9">3</text>
<text x="58.1" y="76.9">12</text>
<text x="58.1" y="74.3">13</text>
<text x="61.2" y="75.6">12</text>
<text x="61.2" y="73.1">13</text>
<text x="44.7" y="78.1">4</text>
<text x="44.7" y="80.7">5</text>
<text x="44.7" y="83.2">6</text>
<text x="46.8" y="79.4">4</text>
<text x="46.8" y="81.9">5</text>
<text x="58.1" y="81.9">10</text>
<text x="58.1" y="79.4">11</text>
<text x="61.2" y="83.2">9</text>
<text x="61.2" y="80.7">10</text>
<text x="61.2" y="78.1">11</text>
<text x="44.7" y="85.8">7</text>
<text x="46.8" y="84.5">6</text>
<text x="46.8" y="87">7</text>
<text x="52.6" y="88.4" transform="rotate(-90 52.6 88.4)">18</text>
<text x="56.4" y="88.4" transform="rotate(-90 56.4 88.4)">17</text>
<text x="59.1" y="87">8</text>
<text x="59.1" y="84.5">9</text>
<text x="61.2" y="85.8">8</text>
<text x="51.6" y="91" transform="rotate(-90 51.6 91)">18</text>
<text x="55.4" y="91" transform="rotate(-90 55.4 91)">17</text>
<text x="362.2" y="101.8">1</text>
<text x="378.7" y="101.8">4</text>
<text x="362.2" y="106.8">2</text>
<text x="364.3" y="103">TRI</text>
<text x="373.7" y="103">VDD</text>
<text x="378.7" y="106.8">3</text>
<text x="364.3" y="108.1">GND</text>
<text x="373.7" y="108.1">OUT</text>
<text x="64.5" y="149.3">1</text>
<text x="86.1" y="149.3">8</text>
<text x="64.5" y="151.8">2</text>
<text x="64.5" y="154.3">3</text>
<text x="66.6" y="150.5">VIN</text>
<text x="66.6" y="153.1">GND</text>
<text x="66.6" y="155.6">CPOUT</text>
<text x="81.6" y="150.5">C1+</text>
<text x="82.1" y="153.1">C1-</text>
<text x="82.5" y="155.6">EN</text>
<text x="86.1" y="154.3">6</text>
<text x="86.1" y="151.8">7</text>
<text x="64.5" y="156.9">4</text>
<text x="66.6" y="158.1">VOUT</text>
<text x="81.2" y="160.7">PAD</text>
<text x="81.4" y="158.1">VFB</text>
<text x="86.1" y="156.9">5</text>
<text x="86.1" y="159.4">9</text>
<text x="226.3" y="165.3">1</text>
<text x="228.4" y="166.5">OUT</text>
<text x="239.9" y="166.5">IN</text>
<text x="242.8" y="167.8">3</text>
<text x="242.8" y="165.3">4</text>
<text x="226.3" y="170.3">2</text>
<text x="228.4" y="171.6">GND</text>
<text x="236.4" y="171.6">SGND</text>
<text x="239.2" y="169.1">EN</text>
<text x="242.8" y="170.3">5</text>
</g>
<g font-size="1.8" fill="#000080">
<text x="377.1" y="41.6">R7</text>
<text x="402.6" y="52.7" transform="rotate(-90 402.6 52.7)">3.3V</text>
<text x="216.8" y="54.8">C52</text>
<text x="223.6" y="58.3">U15</text>
<text x="251.6" y="55.3">C63</text>
<text x="398.1" y="59.1">C11</text>
<text x="329.3" y="60.9">C17</text>
<text x="351.7" y="65.7">U103</text>
<text x="55.9" y="80.3" transform="rotate(-90 55.9 80.3)">CN1</text>
<text x="387.9" y="93" transform="rotate(-90 387.9 93)">C13</text>
<text x="393.2" y="93" transform="rotate(-90 393.2 93)">C14</text>
<text x="363.3" y="99">X5</text>
<text x="387" y="105.3">R10</text>
<text x="399.6" y="113.1" transform="rotate(-90 399.6 113.1)">C15</text>
<text x="36.1" y="141.6" transform="rotate(-90 36.1 141.6)">3.3V</text>
<text x="44" y="144.8" transform="rotate(-90 44 144.8)">C223</text>
<text x="56.9" y="145.1" transform="rotate(-90 56.9 145.1)">C9</text>
<text x="94.6" y="148.8">C8</text>
<text x="101.9" y="160.6" transform="rotate(-90 101.9 160.6)">R4</text>
<text x="119.4" y="156.4" transform="rotate(-90 119.4 156.4)">3.3V</text>
<text x="220.6" y="158.9">C81</text>
<text x="255.4" y="159.4">C82</text>
<text x="353.9" y="156.9">R19</text>
<text x="378.1" y="156.1">C18</text>
<text x="51.6" y="162.6" transform="rotate(-90 51.6 162.6)">C10</text>
<text x="56.4" y="162.6" transform="rotate(-90 56.4 162.6)">C226</text>
<text x="227.5" y="162.5">U9</text>
<text x="66.6" y="172.3" transform="rotate(-90 66.6 172.3)">C227</text>
<text x="71.1" y="172.3" transform="rotate(-90 71.1 172.3)">C7</text>
<text x="101.9" y="173.5" transform="rotate(-90 101.9 173.5)">R5</text>
</g>
<g font-size="1.8" fill="#999">
<text x="112" y="161.6" transform="rotate(-90 112 161.6)">R3</text>
<text x="111" y="166.7" transform="rotate(-90 111 166.7)">10kΩ</text>
</g>
<text font-size="1.6" fill="#000080" x="66.9" y="144">U1</text>
</svg>
